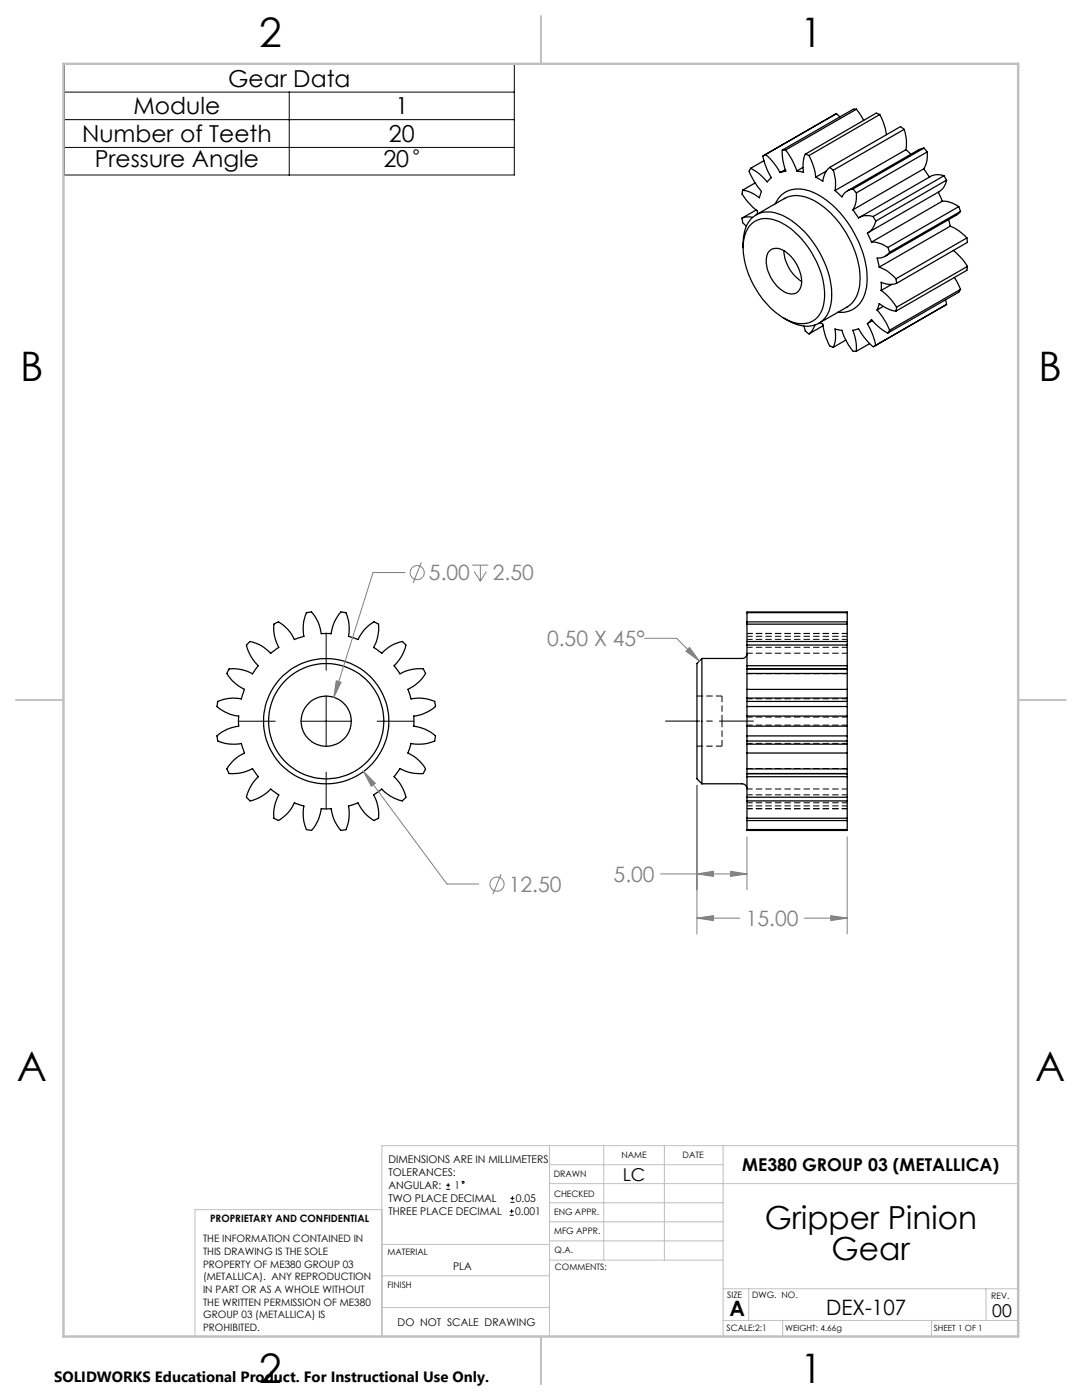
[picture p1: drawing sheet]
<svg xmlns="http://www.w3.org/2000/svg" width="216mm" height="279mm" viewBox="0 0 216 279" stroke-linecap="round" stroke-linejoin="round" font-family="sans-serif">
<g fill="none" stroke="#000" stroke-width=".25">
<path d="M148.2 38l-.1 .6a10.1 10.1 0 0 0 3 3.5v.7M149.8 33.6l-.3 .5a12.3 12.3 0 0 0 2.4 4.1l-.4 1.3a6.5 6.5 0 0 0-3.3-1.5M150.7 36.5l-2.5 1.5M152.4 32.1l-2.6 1.5M152.8 30.8l-.5 .3a9.9 9.9 0 0 0 1.6 4.4l-.8 .8a9.6 9.6 0 0 0-3.3-2.7M152.8 30.8a12.2 12.2 0 0 1 2.8 3.6M156.1 30a10 10 0 0 0 .7 4.1l-1.2 .3M156.1 30h.6M156.5 39.6h.1M156.5 39.6a5.7 5.7 0 0 1 5.5 .2 19.1 19.1 0 0 1 9.6 16.4 5.9 5.9 0 0 1-2.6 5.1l-5.6 3.2M156.5 39.6l-5.6 3.3M156.7 33.9l-1.1 .5"/>
<path d="M156.7 30a12.9 12.9 0 0 1 2.3 4.1M160.2 33.4l-1.2 .7M160.7 30.8a6.4 6.4 0 0 0-.4 3.6l-1.3-.3M160.7 30.8l.7 .2M161.4 31a12.7 12.7 0 0 1 1.4 4.3M164.9 34.1l-2.1 1.2M165.6 33.4a3.9 3.9 0 0 0-1.4 2.8l-1.4-.9M165.6 33.4l.7 .6M166.3 34a7.8 7.8 0 0 1 .3 4M166.9 22.7l.7 .6M166.9 22.7l-14.4 8.3M166.9 22.7l-14.1 8.1"/>
<path d="M170.2 37.7a2.79 2.79 0 0 0-2.2 1.6l-1.4-1.3M170.2 37.7l.7 .8M170.9 38.5a5.4 5.4 0 0 1-.7 3.4M170.9 21.8l1.4 2.2M170.9 21.8h-.6l-14.2 8.2M170.9 21.8l-14.2 8.2M175.5 22.9a12.5 12.5 0 0 1 1.4 4M175.5 22.9l-.7-.3-14.1 8.2M175.5 22.9l-14.1 8.1M180.4 25.8a7.7 7.7 0 0 1 .4 4.1M180.4 25.8l-.7-.5-14.1 8.1M180.4 25.8l-14.1 8.2"/>
<path d="M180.8 29.9l1 .9M180.8 29.9l-14.2 8.1M184.3 33.7l1.2 1.6M184.3 33.7l-14.1 8.2M184.4 29.6l.6 .7M184.4 29.6l-1.1 .3-14.2 8.2M184.4 29.6l-14.2 8.1M185 30.3a5.4 5.4 0 0 1-.7 3.4M185 30.3l-14.1 8.2M187.2 38.3l.8 1.8M188.4 35.1l.5 .8M188.4 35.1a3.1 3.1 0 0 0-2.8 .1l-14.1 8.2"/>
<path d="M188.4 35.1l-14.2 8.1M188.9 35.9a3.3 3.3 0 0 1-1.5 2.4l-14.2 8.1M188.9 35.9l-14.2 8.2M148.1 43.5l.1 .9 .7 .8M148.3 49.4a7.3 7.3 0 0 1 1.9-6.1 5.7 5.7 0 0 1 6.6 .1 19.3 19.3 0 0 1 9.1 16 5.6 5.6 0 0 1-3 5.4 7.1 7.1 0 0 1-6.5-1.3M149.9 44.7a4.7 4.7 0 0 1 5.2-.6 16.6 16.6 0 0 1 8.4 9.5 11.3 11.3 0 0 1 .3 8.8 4.4 4.4 0 0 1-6.1 1.7 15.8 15.8 0 0 1-7.8-8.1 12.4 12.4 0 0 1-1-9.8zM150.2 43.4l-1.1-.1-1 .2M150.9 41.9l-2.8 1.6M153.7 50a2.66 2.66 0 0 1 3.4 .5 7.4 7.4 0 0 1 2.7 6.8 2.01 2.01 0 0 1-3 1.1 7.2 7.2 0 0 1-3.8-7.4l.3-.6zM154.7 40.7a5 5 0 0 1 6.3-2.7 17.1 17.1 0 0 1 9.7 9 16.3 16.3 0 0 1 1.9 11.5 5 5 0 0 1-5.4 3.8M156.4 50a7.8 7.8 0 0 0 3.5 6.2M170.2 41.9l1.1 1.6a3.5 3.5 0 0 1 2.9-.3"/>
<path d="M173.9 48.3a5.3 5.3 0 0 1 3.3 1.1M174.2 43.2l.5 .9M174.7 44.1a3.4 3.4 0 0 1-1.6 2.4l.8 1.8M175.4 53.3a8.1 8.1 0 0 1 3.4 2.3M175.8 58a11.7 11.7 0 0 1 3.1 3.3M177.2 49.4l.3 .9M177.5 50.3a2.76 2.76 0 0 1-2.5 1.2l.4 1.8M177.9 56.8l-2.1 1.2M178.8 55.6l.1 1M178.9 56.6a4 4 0 0 1-3.1-.3v1.7M188 40.1a5.7 5.7 0 0 1 3.3 1.1M188 40.1l-14.1 8.2"/>
<path d="M188.7 59.8l.2 .9M189.3 43.8l.3 1.4M189.6 45.2a8.7 8.7 0 0 1 3.3 2.3M189.6 45.2l-14.2 8.1M190.2 50a12 12 0 0 1 2.8 3.2M190.4 55.4l1.3 2.3M191.3 41.2l.4 1M191.3 41.2l-14.1 8.2M191.7 42.2l-.9 .8-14.2 8.1M191.7 57.7l-.4 .6-14.1 8.2M191.7 42.2l-14.2 8.1M191.7 57.7l-14.2 8.2"/>
<path d="M192.9 47.5l.1 .9-14.1 8.2M192.9 47.5l-14.1 8.1M193 53.2l-.1 .7-14.1 8.2M193 53.2l-14.1 8.1M160.4 65.1l.3 1 .7 .5M162.6 64.9l-.5 1-.7 .7M163.6 64.4l.6 .3a10.5 10.5 0 0 0 1.5 4.4l.6 .2M164.2 65l-2.8 1.6M166.3 69.3a5.8 5.8 0 0 0 .3-3.6l1.4 .2a10.8 10.8 0 0 0 2.3 4.2h.6M168.8 67.9l-2.5 1.4M173.1 64.6l.8-.9a9.6 9.6 0 0 0 3.3 2.8M173.1 64.6a12.3 12.3 0 0 1 1.6 4.3"/>
<path d="M173.5 68.6l-2.6 1.5M174.1 64l-1 .6M174.7 68.9l-.4 .3a10.4 10.4 0 0 1-3-3.6l-1.1 .3a10 10 0 0 1 .7 4.2M175 61.9l.4-1.3a6.8 6.8 0 0 0 3.4 1.5M175 61.9a14.8 14.8 0 0 1 2.5 4M176.2 61.1l-1.2 .8M177.5 65.9l-.3 .6M178.9 61.3l-.1 .8M188.9 60.7l-14.4 8.4M188.9 60.7l-14.2 8.2M49.5 128.4l.3-.3a6.5 6.5 0 0 1 4.2 2.3l1.6-1.2a7.1 7.1 0 0 1-.8-4.7l.7-.4a6.9 6.9 0 0 1 3.2 3.5l1.9-.6a8.1 8.1 0 0 1 .5-4.7l1.1-.2a7.8 7.8 0 0 1 1.9 4.4h2a6.9 6.9 0 0 1 2.1-4.4l.8 .2 .4 1.1 .3 1.8-.2 1.8 1.9 .6 .3-.5a6.8 6.8 0 0 1 3-3l.7 .4a6.8 6.8 0 0 1-.9 4.7l1.7 1.2a6.8 6.8 0 0 1 4.2-2.3l.5 .6a7 7 0 0 1-2.3 4.2l1.2 1.6a7.1 7.1 0 0 1 4.7-.9l.4 .7a6.9 6.9 0 0 1-3.5 3.3l.6 1.9a7.2 7.2 0 0 1 4.7 .6l.2 .8a6.7 6.7 0 0 1-4.3 2v2a7.1 7.1 0 0 1 4.3 2.1l-.2 .9-1.1 .4-1.8 .2-1.8-.1-.6 1.9 .5 .3a6.6 6.6 0 0 1 3 3l-.4 .7a6.8 6.8 0 0 1-4.7-.9l-1.2 1.6a7.3 7.3 0 0 1 2.3 4.2l-.6 .6-.6-.1-1.7-.7-1.8-1.5-1.7 1.1 .3 .6a6.7 6.7 0 0 1 .6 4.1l-.8 .5-.5-.4-1.4-1.2-1.3-2-1.9 .7 .2 1.1-.1 1.8-.6 1.8h-.2l-.8 .1-.7-.9-.8-1.6-.4-1.8h-2l-.6 2.3-.6 1.1-.7 .9-1.1-.1-.4-1.2-.2-1.8 .1-1.7-1.9-.7-.9 1.6-1.7 1.6-.5 .4-.8-.5a6.8 6.8 0 0 1 .8-4.7l-1.6-1.1a8.2 8.2 0 0 1-4.1 2.3l-.7-.7a8.2 8.2 0 0 1 2.3-4.1l-1.1-1.6a7.1 7.1 0 0 1-4.8 .9l-.3-.7a3.5 3.5 0 0 1 1.5-2l.9-.8 1.1-.5-.6-1.9a8 8 0 0 1-4.7-.5l-.2-1a7.8 7.8 0 0 1 4.3-2v-2a8.1 8.1 0 0 1-4.3-1.9l.2-1a8 8 0 0 1 4.7-.5l.6-1.9a8.2 8.2 0 0 1-3.5-3.2l.4-.9a8.1 8.1 0 0 1 4.7 1l1.1-1.6a7.3 7.3 0 0 1-2.3-4.2zM140.1 131.4v25"/>
<path d="M140.1 131.4l-1 1v23l1 1M149 130.4a.96 .96 0 0 1-.9 1h-8M149 140v1M149 139.3v.7M149 133.5v.9M149 134.4v3.2M149 133.5h.1M149 137.6v1.7M149 128v.7M149 128.7v4.2M149 132.9v.6M149 124.6v3.4"/>
<path d="M149 124.1v.5M149 122.3v1.8M149 122.3v-.2h20.1v.2M149 139.3h20.1M149 133.5h20.1M149 140h20.1M149 134.4h20.1M149 137.6h20.1M149 128.7h20.1M149 128h20.1M149 132.9h20.1M149 124.6h20.1"/>
<path d="M149 124.1h20.1M149 122.3h20.1M169.1 140v1M169.1 139.3v.7M169.1 133.5v.9M169.1 134.4v3.2M169.1 137.6v1.7M169.1 128v.7M169.1 128.7v4.2M169.1 132.9v.6M169.1 124.6v3.4M169.1 124.1v.5"/>
<path d="M169.1 122.3v1.8M169.1 133.5h.1M140.1 156.4h8a.96 .96 0 0 1 .9 1M149 141v1.9M149 144.9v2M149 146.9v1M149 147.9v.6M149 153.5v.9M149 150.3v3.2M149 154.4h.1M149 142.9v2M149 148.5v1.8"/>
<path d="M149 155v4.1M149 159.1v.7M149 154.4v.6M149 159.8v3.5M149 148.5h20.1M149 154.4h20.1M149 141h20.1M149 142.9h20.1M149 144.9h20.1M149 146.9h20.1M149 147.9h20.1M149 153.5h20.1"/>
<path d="M149 150.3h20.1M149 155h20.1M149 159.1h20.1M149 159.8h20.1M169.1 141v1.9M169.1 144.9v2M169.1 146.9v1M169.1 147.9v.6M169.1 153.5v.9M169.1 150.3v3.2M169.1 154.4h.1M169.1 142.9v2"/>
<path d="M169.1 148.5v1.8M169.1 155v4.1M169.1 159.1v.7M169.1 154.4v.6M169.1 159.8v3.5M149 163.3v.5M149 163.8v1.8M149 165.6v.1h20.1v-.1M149 163.3h20.1M149 163.8h20.1M149 165.6h20.1M169.1 163.3v.5"/>
<path d="M169.1 163.8v1.8"/>
<circle cx="65.1" cy="143.9" r="12.5"/>
<circle cx="65.1" cy="143.9" r="11.5"/>
<circle cx="65.1" cy="143.9" r="5"/>
</g>
<g fill="none" stroke="#000" stroke-width=".2" stroke-dasharray="1.3 .6" stroke-dashoffset=".2" stroke-linecap="butt">
<path d="M169.1 139.5h-20M169.1 134.4h-20M169.1 129.2h-20M169.1 130.4h-20M169.1 127h-20M169.1 127.6h-20M169.1 126.4h-20M149.1 144.7h20M169.1 148.4h-20M169.1 153.4h-20M169.1 158.6h-20M169.1 157.5h-20"/>
<path d="M169.1 143.1h-20M149.1 161.4h20M169.1 160.8h-20M169.1 160.2h-20M169.1 161.4h-20"/>
</g>
<path d="M144.1 138.9h-5M139.1 148.9h5M144.1 143.9v-5M144.1 148.9v-5" fill="none" stroke="#000" stroke-width=".2" stroke-dasharray="1.3 .6" stroke-linecap="butt"/>
<g fill="none" stroke="#808080" stroke-width=".2">
<path d="M80.8 114.3h-6.4l-7.8 24.9M84.1 112.3l-1.7 4M94.2 112.8h3.2M94.6 114.1l1.2 1.9M95.8 112.8v3.2M97 114.1l-1.2 1.9M67.1 135.9l1 .3-1.5 3zM128.7 127.4h6.3l4.6 4.5M137.6 129.2l2 2.7-2.7-1.9zM72.5 154l2.4 2.3-.8 .6zM72.5 154l16.7 22.4h6.3M139.1 156.7v29.7"/>
<path d="M100 174.4l-1.6 4.1M131.8 174.4h17.2M139.1 174.4l3.2-.5v1zM145.8 173.9l3.2 .5-3.2 .5zM149 167v10.6M169.1 167v19.4M139.1 183.2l3.2-.5v1zM139.1 183.2h8.5M160.5 183.2h8.6M165.8 182.7l3.3 .5-3.3 .5z"/>
<circle cx="83.3" cy="114.3" r="1.41"/>
<circle cx="99.2" cy="176.5" r="1.42"/>
</g>
<g fill="none" stroke="#000" stroke-width=".2">
<path d="M12.8 12.8h89.8v22.1h-89.8zM12.8 18.4h89.8M57.7 18.4v16.5M12.8 23.9h89.8M12.8 29.4h89.8M65.1 126.3v7.5M65.1 138.9v10.1M47.5 143.9h7.4M60 143.9h10.2M65.1 154.1v7.4M75.2 143.9h7.5M89 237.3h.8"/>
<path d="M89 236.5h.8M89.4 236.1v.9M101.8 240h.9M101.8 239.1h.9M102.2 238.7v.8M101.7 242.5h.8M101.7 241.7h.8M102.1 241.3v.8"/>
<circle cx="83" cy="30.3" r=".44"/>
<circle cx="92.4" cy="235.9" r=".2"/>
</g>
<path d="M150.4 143.9h-17.7" fill="none" stroke="#000" stroke-width=".2" stroke-dasharray="15.2 1.3 1.3 1.3" stroke-dashoffset="8.3" stroke-linecap="butt"/>
<g fill="none" stroke="#c0c0c0" stroke-width=".2">
<path d="M109.6 228.6v38.1M109.6 232.4h34.7M109.6 236.2h93.6M120.5 228.6v22.9M132.6 228.6v22.9M144.3 228.6v38.1M203.2 228.6h-127v38.1M76.2 254.6h33.4M76.2 248.4h33.4M76.2 241.4h-37.3v25.3M109.6 251.5h34.7M109.6 240h34.7"/>
<path d="M109.6 243.8h34.7M109.6 247.7h34.7M144.3 257.2h58.9M149.4 257.2v6.3M196.7 257.2v6.3M76.2 260.9h33.4M144.3 263.5h58.9M156.2 263.5v3.2M185.9 263.5v3.2"/>
</g>
<path d="M108 3.2v9.5M3.1 139.7h9.6M203.2 139.7h9.5M108 266.7v9.6" fill="none" stroke="#c0c0c0" stroke-width=".25"/>
<path d="M12.7 12.7h190.5v254h-190.5z" fill="none" stroke="#c0c0c0" stroke-width=".5"/>
<path d="M67.1 135.9l-.5 3.3 1.5-3zM72.5 154l1.6 2.9 .8-.6zM139.1 174.4l3.2-.5v1zM145.8 173.9l3.2 .5-3.2 .5zM139.1 183.2l3.2-.5v1zM165.8 182.7l3.3 .5-3.3 .5zM137.6 129.2l2 2.7-2.7-1.9z" fill="#808080"/>
<g font-size="8.1">
<text x="51.7" y="9.3">2</text>
<text x="159.7" y="9.3">1</text>
<text x="4" y="76">B</text>
<text x="207.2" y="76">B</text>
<text x="3.3" y="215.7">A</text>
<text x="206.5" y="215.7">A</text>
<text x="51.7" y="276">2</text>
<text x="159.7" y="276">1</text>
</g>
<g font-size="6.3">
<text x="152.6" y="245.4">Gripper Pinion</text>
<text x="165.9" y="251.4">Gear</text>
</g>
<g font-size="4.7">
<text x="45.5" y="17.3">Gear Data</text>
<text x="26.6" y="22.8">Module</text>
<text x="78.9" y="22.8">1</text>
<text x="16.4" y="28.3">Number of Teeth</text>
<text x="77.6" y="28.3">20</text>
<text x="18.9" y="33.4">Pressure Angle</text>
<text x="76.5" y="33.4">20</text>
</g>
<g font-size="4.2" fill="#808080">
<text x="85.6" y="115.8">5.00</text>
<text x="98.3" y="115.8">2.50</text>
<text x="109.2" y="129">0.50 X 45°</text>
<text x="101.5" y="178">12.50</text>
<text x="122.4" y="176">5.00</text>
<text x="148.8" y="184.8">15.00</text>
</g>
<g font-size="4.2">
<text x="145.6" y="262.7">A</text>
<text x="164.9" y="262.4">DEX-107</text>
</g>
<g font-size="3.5">
<text x="148.1" y="233.6">ME380 GROUP 03 (METALLICA)</text>
<text x="124.3" y="235.6">LC</text>
<text x="198" y="262.8">00</text>
</g>
<text font-size="3" x="10.8" y="275.7">SOLIDWORKS Educational Product. For Instructional Use Only.</text>
<g font-size="2.1">
<text x="77.5" y="232.2">DIMENSIONS ARE IN MILLIMETERS</text>
<text x="77.5" y="234.7">TOLERANCES:</text>
<text x="77.5" y="237.3">ANGULAR:</text>
<text x="77.5" y="239.9">TWO PLACE DECIMAL</text>
<text x="90.7" y="237.3">1</text>
<text x="102.9" y="239.9">0.05</text>
<text x="77.5" y="242.5">THREE PLACE DECIMAL</text>
<text x="102.8" y="242.5">0.001</text>
<text x="90.4" y="253.4">PLA</text>
<text x="79.3" y="264.6">DO NOT SCALE DRAWING</text>
</g>
<g font-size="2">
<text x="41.9" y="244">PROPRIETARY AND CONFIDENTIAL</text>
<text x="40.5" y="248">THE INFORMATION CONTAINED IN</text>
<text x="40.5" y="250.5">THIS DRAWING IS THE SOLE</text>
<text x="40.5" y="253">PROPERTY OF ME380 GROUP 03</text>
<text x="40.5" y="255.5">(METALLICA). ANY REPRODUCTION</text>
<text x="40.5" y="258.1">IN PART OR AS A WHOLE WITHOUT</text>
<text x="40.5" y="260.6">THE WRITTEN PERMISSION OF ME380</text>
<text x="40.5" y="263.1">GROUP 03 (METALLICA) IS</text>
<text x="40.5" y="265.6">PROHIBITED.</text>
</g>
<g font-size="1.8">
<text x="124" y="231.1">NAME</text>
<text x="136.2" y="231.1">DATE</text>
<text x="110.5" y="234.8">DRAWN</text>
<text x="110.5" y="238.9">CHECKED</text>
<text x="110.6" y="242.5">ENG APPR.</text>
<text x="77.3" y="250.5">MATERIAL</text>
<text x="110.6" y="246.3">MFG APPR.</text>
<text x="110.7" y="250">Q.A.</text>
<text x="77.3" y="257">FINISH</text>
<text x="110.7" y="253.5">COMMENTS:</text>
<text x="145.1" y="259">SIZE</text>
<text x="150.1" y="259.1">DWG. NO.</text>
<text x="197.8" y="259.2">REV.</text>
<text x="145" y="265.7">SCALE:2:1</text>
</g>
<g font-size="1.7">
<text x="156.7" y="265.7">WEIGHT: 4.66g</text>
<text x="186.3" y="265.7">SHEET 1 OF 1</text>
</g>
</svg>
